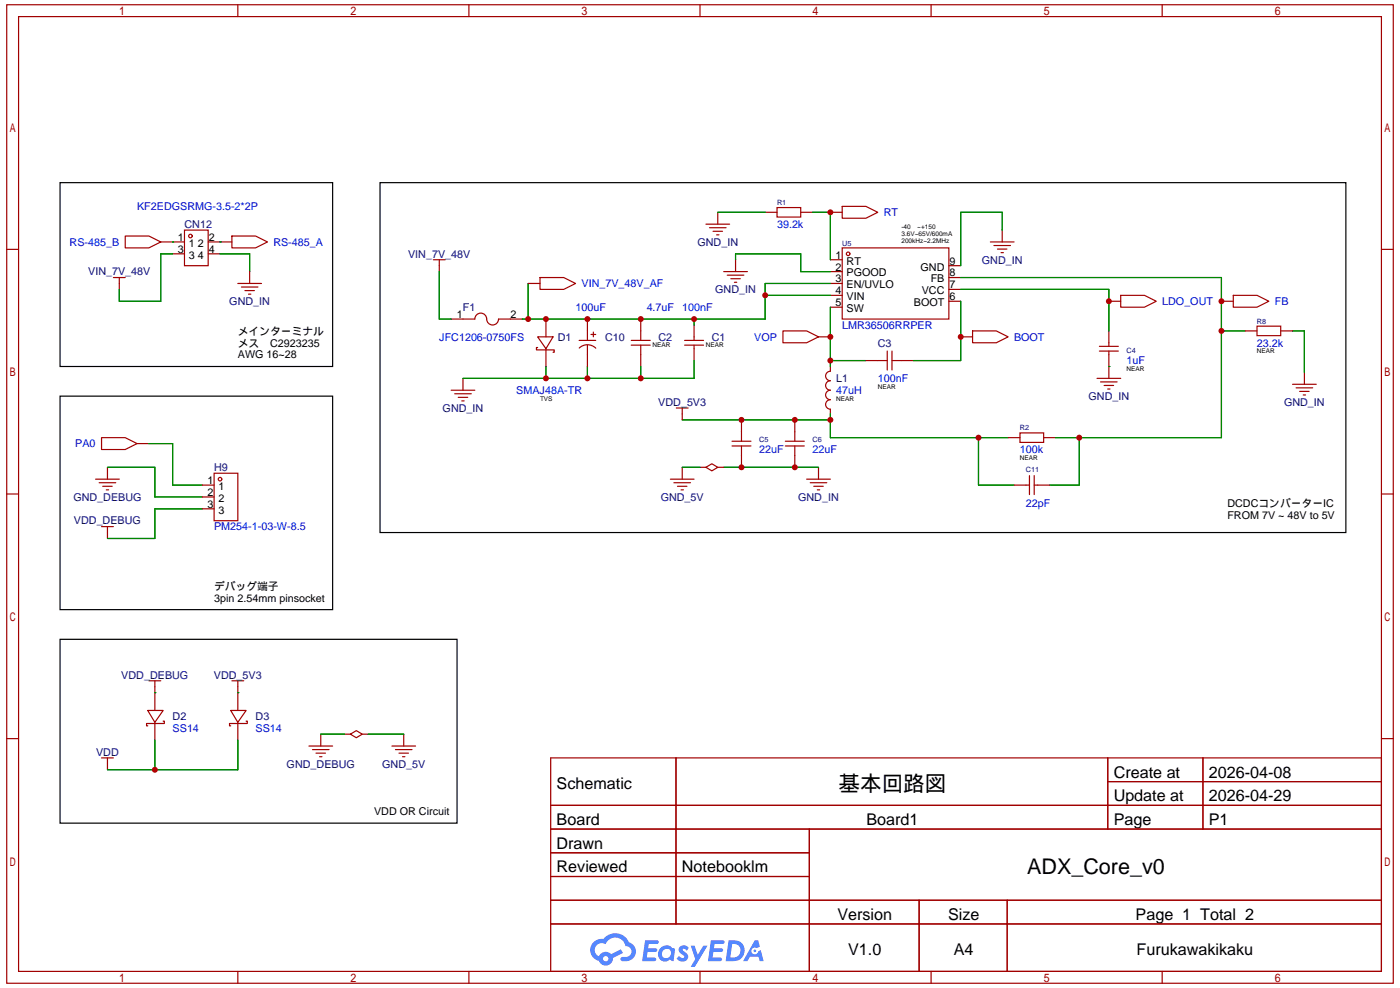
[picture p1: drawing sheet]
<svg xmlns="http://www.w3.org/2000/svg" width="297mm" height="210mm" viewBox="0 0 297 210" stroke-linecap="round" stroke-linejoin="round" font-family="sans-serif">
<g fill="none" stroke="#a10000" stroke-width=".25">
<path d="M1.4 1h294.4v207.5h-294.4zM3.9 3.5h289.3v202.5h-289.3zM50.5 1v2.5M99.5 1v2.5M148.6 1v2.5M197.6 1v2.5M246.7 1v2.5M1.4 52.9h2.5M293.2 52.9h2.6M1.4 104.8h2.5M293.2 104.8h2.6M1.4 156.7h2.5"/>
<path d="M293.2 156.7h2.6M116.9 160.7h176.3v45.3h-176.3zM116.9 170.8h176.3M116.9 175.8h176.3M143.5 160.7v35.3M171.8 175.8v30.2M235.1 160.7v15.1M235.1 165.8h58.1M255.4 160.7v15.1M116.9 180.9h54.9M116.9 190.9h176.3M116.9 185.9h54.9"/>
<path d="M116.9 196h176.3M195.1 190.9v15.1M213.8 190.9v15.1M50.5 206v2.5M99.5 206v2.5M148.6 206v2.5M197.6 206v2.5M246.7 206v2.5"/>
</g>
<g fill="#5487ff">
<path d="M144.4 200.8a1.29 1.29 0 0 1 1.8 .2l-.4 .7a.54 .54 0 0 0-.9-.3l.1 .2a1.27 1.27 0 0 1 .8 2 1.52 1.52 0 0 1-2.2-.3l.5-.6 .8 .5a.31 .31 0 0 0 .4-.3 .31 .31 0 0 0-.3-.3 1.11 1.11 0 0 1-.6-1.8z"/>
<path d="M146.6 200.6h.8l.7 1.9 1.2-1.9h.9l-2.7 4.5h-.9l1-1.7z"/>
<path d="M136.9 199.4h1.7a1.29 1.29 0 0 1 1.2 .2 .39 .39 0 0 1-.4 .6h-1.7l-.1 .9h1.6a.39 .39 0 0 1 .3 .5 .39 .39 0 0 1-.4 .3h-1.6l-.2 1.2h1.3a.45 .45 0 0 1 .5 .1 .45 .45 0 0 1 .2 .5l-.4 .2h-2.6z"/>
<path d="M150.9 199.4h1.6a1.31 1.31 0 0 1 1.3 .2 .39 .39 0 0 1-.4 .6h-1.7l-.2 .9h1.7a.39 .39 0 0 1 .3 .5 .39 .39 0 0 1-.4 .3h-1.7l-.1 1.2h1.3a.45 .45 0 0 1 .5 .1 .45 .45 0 0 1 .1 .5l-.3 .2h-2.6z"/>
<path d="M160.2 199.4h.7l.4 1.4-.6 .3a.75 .75 0 0 0-1.1 .3 .75 .75 0 0 0 .4 1 .75 .75 0 0 0 1-.6l.5-.3 .6 2.4h-.8l-.3-1h-1.8l-.5 1h-1z"/>
<path d="M154.7 199.4l-.7 4.5h1.5a2.25 2.25 0 0 0 2.6-2.3 2.25 2.25 0 0 0-2.7-2.2zM155.4 200.2a1.49 1.49 0 0 1 1.8 1.5 1.49 1.49 0 0 1-1.9 1.4h-.3z"/>
<path d="M140.1 201.2a1.57 1.57 0 0 0-.1 2.2 1.57 1.57 0 0 0 2.2 .1l.8 .4 .3-2.5-.2-.3h-.4a1.58 1.58 0 0 0-2.6 .1zM140.8 201.6a.97 .97 0 0 1 1.6 .4 .97 .97 0 0 1-1 1.2 .93 .93 0 0 1-.9-.6 .93 .93 0 0 1 .3-1z"/>
<path d="M126 199.8a2.34 2.34 0 0 0 1.1 4 1.53 1.53 0 0 0 1.8 1 1.53 1.53 0 0 0 1.2-1.6l2.1-1.1-.4-.8-2.1 1.1a1.56 1.56 0 0 0-2.6 .4 1.48 1.48 0 0 1-.7-2 1.48 1.48 0 0 1 2.2-.5 2.21 2.21 0 0 1 2.2-1.4 2.21 2.21 0 0 1 2 1.8 1.15 1.15 0 0 1 1.2 1 1.15 1.15 0 0 1-1 1.3h-.7a.46 .46 0 0 0-.6 .3 .46 .46 0 0 0 .4 .6 2.15 2.15 0 0 0 2.5-1 2.15 2.15 0 0 0-.3-2.6l-.8-.4a3.2 3.2 0 0 0-5.4-.8l-1.1 .1zM128 203.3a.6 .6 0 0 1 1.2 0 .6 .6 0 0 1-1.2 0z"/>
<circle cx="160.2" cy="201.7" r=".28"/>
</g>
<g fill="none" stroke="#a10000" stroke-width=".25">
<path d="M24.1 58.9h2.5M25.3 58.9v2.5M26.6 50.1h5l2.5 1.2-2.5 1.3h-5zM34.1 51.3h5.1M36.6 53.8h2.6M39.2 48.8h5v7.5h-5zM44.2 51.3h5M44.2 53.8h2.5M49.2 50.1h5.1l2.5 1.2-2.5 1.3h-5.1zM53 57.6v2.5M92 55.1h2.5M93.2 55.1v2.5"/>
<path d="M114.6 58.9h5.1l2.5 1.2-2.5 1.3h-5.1zM149.8 47.5h5.1M150.6 48.3h3.5M151.4 49.1h2M152.1 49.8h.5M152.4 45v2.5M153.6 57.6h5.1M154.4 58.4h3.5M155.1 59.1h2M155.9 59.9h.5M156.1 55.1v2.5M162.4 45h2.5"/>
<path d="M164.9 44h5.1v2h-5.1zM170 45h2.5M176.3 55.1h2.5M176.3 57.6h2.5M176.3 45h2.5M178.8 52.6h22.6v15.1h-22.6zM178.8 43.8h5l2.5 1.2-2.5 1.3h-5zM201.4 58.9h2.5M201.4 56.3h2.5M210.2 51.3h5.1M211 52.1h3.5M211.7 52.8h2"/>
<path d="M212.5 53.6h.5M212.7 48.8v2.5M50.5 60.1h5M51.2 60.9h3.6M52 61.6h2M52.7 62.4h.5M95.8 67.7h5a1.26 1.26 0 0 1 1.3-1.3 1.26 1.26 0 0 1 1.2 1.3 1.26 1.26 0 0 0 1.3 1.2 1.26 1.26 0 0 0 1.2-1.2h5.1M112.1 60.1h2.5M114.1 73.7h-.2v.5h3.7v.5h-.2M114.1 71.4h3.3l-1.5 2.6zM115.9 67.7v3.7M115.9 74v3.7"/>
<path d="M122.9 72.2h3.6M123 73.8a2.51 2.51 0 0 1 3.5 0M124.7 67.7v4.5M124.7 73.2v4.5M125.4 70.9h1.1M125.9 70.4v1M134 73.2h4M134 72.2h4M136 67.7v4.5M136 73.2v4.5M145.3 73.2h4M145.3 72.2h4"/>
<path d="M147.3 68.9v3.3M147.3 73.2v3.3M166.2 70.2h5l2.5 1.2-2.5 1.3h-5zM173.7 71.4h2.6M176.3 60.1h2.5M176.3 62.6h2.5M176.3 65.2h2.5M176.3 77.7v1M176.3 78.7a1.01 1.01 0 0 0-1 1 1.01 1.01 0 0 0 1 1.1M183.8 76.5h4.5M188.3 74.5v4M189.3 76.5h4.6"/>
<path d="M189.3 74.5v4M201.4 63.9h2.5M201.4 61.4h2.5M203.9 71.4h2.5M206.4 70.2h5.1l2.5 1.2-2.5 1.3h-5.1zM233.4 74.5h4M233.4 73.5h4M235.4 63.9h2.5M235.4 70.2v3.3M235.4 74.5v5.7M237.9 62.6h5l2.5 1.3-2.5 1.3h-5zM259.3 63.9h2.5"/>
<path d="M261.8 62.6h5l2.5 1.3-2.5 1.3h-5zM264.3 70.2h2.5M266.8 69.2h5.1v2h-5.1zM271.9 70.2h2.5M276.9 79v2.5M21.6 92.8h5l2.5 1.3-2.5 1.2h-5zM22.8 99.1v2.5M29.1 94.1h2.5M95.8 82.8h5M96.5 83.5h3.5M97.3 84.3h2M98 85h.5"/>
<path d="M98.3 80.2v2.6M143.6 86.5h2.5M144.8 86.5v2.6M144.8 99.1v2.5M148.6 99.1h1.2M149.8 99.1l1.3-.7 1.3 .7-1.3 .8zM152.4 99.1h1.2M155.4 94.6h4M155.4 93.6h4M157.4 89.1v4.5M157.4 94.6v4.5M166.7 94.6h4"/>
<path d="M166.7 93.6h4M168.7 89.1v4.5M168.7 94.6v4.5M173.7 99.1v2.5M176.3 84.8a1.01 1.01 0 0 0-1 1 1.01 1.01 0 0 0 1 1v1M176.3 82.8a1.01 1.01 0 0 0-1 1 1.01 1.01 0 0 0 1 1M176.3 80.8a1.01 1.01 0 0 0-1 1 1.01 1.01 0 0 0 1 1M214 92.8h2.5M216.5 91.8h5v2h-5zM221.5 92.8h2.6M232.9 80.2h5M233.6 81h3.5"/>
<path d="M234.4 81.8h2M235.1 82.5h.5M274.4 81.5h5M275.1 82.3h3.5M275.9 83h2M276.6 83.8h.5M20.3 101.6h5M21 102.4h3.6M21.6 111.7h2.5M21.8 103.1h2M22.6 103.9h.5M22.8 111.7v2.5"/>
<path d="M42.9 102.9h2.6M42.9 105.4h2.6M42.9 107.9h2.6M45.5 100.4h5v10h-5zM142.3 101.6h5M143.1 102.4h3.5M143.8 103.1h2M144.6 103.9h.5M171.2 101.6h5.1M172 102.4h3.5M172.7 103.1h2.1M173.5 103.9h.5"/>
<path d="M215.3 102.9h3.2M218.5 100.9v4M219.5 100.9v4M219.5 102.9h3.3M31.4 150.7h3.2l-1.7 2.5zM31.6 144.4h2.5M32.9 144.4v6.3M32.9 153.2v3.8M34.6 152.9h.3v.6h-3.8v.5h.3M49 150.7h3.2l-1.7 2.5zM49.2 144.4h2.5M50.5 144.4v6.3"/>
<path d="M50.5 153.2v3.8M52.2 152.9h.3v.6h-3.8v.5h.3M65.6 158.2h5M66.3 159h3.6M67.1 159.7h2M68.1 155.7v2.5M73.1 155.7h1.3M74.4 155.7l1.2-.7 1.3 .7-1.3 .8zM76.9 155.7h1.3M83.2 158.2h5M83.9 159h3.6M84.7 159.7h2"/>
<path d="M85.7 155.7v2.5M21.6 160.7h2.5M22.8 160.7v2.6M67.8 160.5h.5M85.4 160.5h.6"/>
<circle cx="40.4" cy="50.1" r=".38"/>
<circle cx="180" cy="53.8" r=".38"/>
<circle cx="46.7" cy="101.6" r=".38"/>
</g>
<g fill="none" stroke="#008700" stroke-width=".25">
<path d="M36.6 51.3h.1M36.6 53.8h-2.5v10.1h-8.8v-2.5M46.7 51.3h.1M46.7 53.8h6.3v3.8M93.2 57.6v10.1h2.6M152.4 45h10M156.1 55.1v-1.3h13.9v3.8h6.3M172.5 45h3.8v10.1M203.9 58.9h55.4v33.9h-35.2M212.7 48.8v-3.8h-8.8v11.3M112.1 60.1v7.6M115.9 77.7v2.5"/>
<path d="M124.7 77.7v2.5M136 77.7v2.5M147.3 76.5v3.7h-49M147.3 67.7v1.2M162.4 62.6h13.9M176.3 65.2v12.5M176.3 76.5h7.5M176.3 60.1h-13.9v7.6h-51.5M203.9 63.9v12.6h-10M203.9 61.4h31.5v8.8M235.4 77.7h.1M259.3 70.2h5"/>
<path d="M274.4 70.2h2.5v8.8M22.8 99.1h10.1v6.3h10M31.6 94.1h5v8.8h6.3M144.8 89.1h31.5M144.8 99.1h3.8M153.6 99.1h20.1M176.3 87.8v5h37.7M207.7 92.8v10.1h7.6M229.1 92.8v10.1h-6.3M42.9 107.9h-10v6.3h-10.1M32.9 146.9h.1M32.9 157v6.3"/>
<path d="M50.5 146.9h.1M50.5 157v6.3h-27.7M68.1 155.7h5M78.2 155.7h7.5"/>
</g>
<path d="M12.7 38.7h57.9v39h-57.9zM80.7 38.7h205v74.3h-205zM12.7 84h57.9v45.3h-57.9zM12.7 135.6h84.3v39h-84.3z" fill="none" stroke="#000" stroke-width=".25"/>
<g fill="#c00">
<circle cx="176.3" cy="45" r=".63"/>
<circle cx="136" cy="80.2" r=".63"/>
<circle cx="124.7" cy="80.2" r=".63"/>
<circle cx="115.9" cy="80.2" r=".63"/>
<circle cx="176.3" cy="71.4" r=".63"/>
<circle cx="176.3" cy="76.5" r=".63"/>
<circle cx="176.3" cy="89.1" r=".63"/>
<circle cx="168.7" cy="89.1" r=".63"/>
<circle cx="157.4" cy="89.1" r=".63"/>
<circle cx="207.7" cy="92.8" r=".63"/>
<circle cx="203.9" cy="71.4" r=".63"/>
<circle cx="235.4" cy="63.9" r=".63"/>
<circle cx="168.7" cy="99.1" r=".63"/>
<circle cx="157.4" cy="99.1" r=".63"/>
<circle cx="259.3" cy="70.2" r=".63"/>
<circle cx="229.1" cy="92.8" r=".63"/>
<circle cx="259.3" cy="63.9" r=".63"/>
<circle cx="162.4" cy="62.6" r=".63"/>
<circle cx="147.3" cy="67.7" r=".63"/>
<circle cx="136" cy="67.7" r=".63"/>
<circle cx="124.7" cy="67.7" r=".63"/>
<circle cx="115.9" cy="67.7" r=".63"/>
<circle cx="112.1" cy="67.7" r=".63"/>
<circle cx="32.9" cy="163.3" r=".63"/>
</g>
<g font-size="4.6">
<text x="178" y="167.8">基本回路図</text>
<text x="218" y="185.4">ADX_Core_v0</text>
</g>
<g font-size="3.4">
<text x="118.2" y="167.4">Schematic</text>
<text x="236.4" y="164.9">Create at</text>
<text x="256.6" y="164.9">2026-04-08</text>
<text x="236.4" y="170">Update at</text>
<text x="256.6" y="170">2026-04-29</text>
<text x="118.2" y="175">Board</text>
<text x="183.9" y="175">Board1</text>
<text x="236.4" y="175">Page</text>
<text x="256.6" y="175">P1</text>
<text x="118.2" y="180">Drawn</text>
<text x="118.2" y="185">Reviewed</text>
<text x="144.8" y="185">Notebooklm</text>
<text x="177.8" y="195.1">Version</text>
<text x="201.2" y="195.1">Size</text>
<text x="241.1" y="195.1">Page 1 Total 2</text>
<text x="180" y="202.7">V1.0</text>
<text x="202.5" y="202.7">A4</text>
<text x="241.3" y="202.7">Furukawakikaku</text>
</g>
<g font-size="2.3" fill="#00f">
<text x="29.1" y="44.6">KF2EDGSRMG-3.5-2*2P</text>
<text x="187.6" y="45.8">RT</text>
<text x="14.8" y="52.1">RS-485_B</text>
<text x="58" y="52.1">RS-485_A</text>
<text x="164.9" y="48.3">39.2k</text>
<text x="122.2" y="66">100uF</text>
<text x="123.4" y="60.9">VIN_7V_48V_AF</text>
<text x="137.3" y="66">4.7uF</text>
<text x="144.8" y="66">100nF</text>
<text x="246.7" y="64.7">LDO_OUT</text>
<text x="270.6" y="64.7">FB</text>
<text x="178.8" y="69.7">LMR36506RRPER</text>
<text x="93.2" y="72.2">JFC1206-0750FS</text>
<text x="160.1" y="72.2">VOP</text>
<text x="215.3" y="72.2">BOOT</text>
<text x="239.2" y="77.3">1uF</text>
<text x="266.8" y="73.5">23.2k</text>
<text x="109.6" y="83.6">SMAJ48A-TR</text>
<text x="177.5" y="83.6">47uH</text>
<text x="186.3" y="81">100nF</text>
<text x="16" y="94.9">PA0</text>
<text x="161.2" y="96.1">22uF</text>
<text x="172.5" y="96.1">22uF</text>
<text x="216.5" y="96.1">100k</text>
<text x="217.8" y="107.5">22pF</text>
<text x="45.5" y="112.5">PM254-1-03-W-8.5</text>
<text x="36.6" y="155.3">SS14</text>
<text x="54.3" y="155.3">SS14</text>
</g>
<g font-size="2.3">
<text x="37.8" y="51.1">1</text>
<text x="37.8" y="53.6">3</text>
<text x="40.1" y="52.3">1</text>
<text x="42" y="52.3">2</text>
<text x="44.3" y="53.6">4</text>
<text x="44.3" y="51.1">2</text>
<text x="40.1" y="54.9">3</text>
<text x="42" y="54.9">4</text>
<text x="177.4" y="54.9">1</text>
<text x="177.4" y="57.4">2</text>
<text x="177.4" y="59.9">3</text>
<text x="179.7" y="56.1">RT</text>
<text x="179.7" y="58.6">PGOOD</text>
<text x="195.4" y="57.4">GND</text>
<text x="197.6" y="59.9">FB</text>
<text x="201.5" y="58.6">8</text>
<text x="201.5" y="56.1">9</text>
<text x="177.4" y="62.4">4</text>
<text x="177.4" y="64.9">5</text>
<text x="179.7" y="61.2">EN/UVLO</text>
<text x="179.7" y="63.7">VIN</text>
<text x="194" y="64.9">BOOT</text>
<text x="195.7" y="62.4">VCC</text>
<text x="201.5" y="63.7">6</text>
<text x="201.5" y="61.2">7</text>
<text x="50.5" y="71">メインターミナル</text>
<text x="97" y="67.4">1</text>
<text x="108.3" y="67.4">2</text>
<text x="179.7" y="66.2">SW</text>
<text x="50.5" y="73.5">メス　C2923235</text>
<text x="50.5" y="76">AWG 16~28</text>
<text x="44.1" y="102.7">1</text>
<text x="44.1" y="105.2">2</text>
<text x="44.1" y="107.7">3</text>
<text x="46.4" y="103.9">1</text>
<text x="46.4" y="106.4">2</text>
<text x="260.5" y="107.5">DCDCコンバーターIC</text>
<text x="46.4" y="109">3</text>
<text x="260.5" y="110">FROM 7V ~ 48V to 5V</text>
<text x="45.5" y="125.1">デバッグ端子</text>
<text x="45.5" y="127.6">3pin 2.54mm pinsocket</text>
<text x="79.4" y="172.9">VDD OR Circuit</text>
</g>
<g font-size="2.3" fill="#000080">
<text x="39.2" y="48.3">CN12</text>
<text x="148" y="52.1">GND_IN</text>
<text x="18.7" y="58.4">VIN_7V_48V</text>
<text x="86.6" y="54.6">VIN_7V_48V</text>
<text x="208.4" y="55.9">GND_IN</text>
<text x="48.7" y="64.7">GND_IN</text>
<text x="98.3" y="66">F1</text>
<text x="151.8" y="62.2">GND_IN</text>
<text x="118.4" y="72.2">D1</text>
<text x="128.5" y="72.2">C10</text>
<text x="139.8" y="72.2">C2</text>
<text x="151.1" y="72.2">C1</text>
<text x="186.3" y="73.5">C3</text>
<text x="177.5" y="81">L1</text>
<text x="94" y="87.3">GND_IN</text>
<text x="139.7" y="86.1">VDD_5V3</text>
<text x="231.1" y="84.8">GND_IN</text>
<text x="272.6" y="86.1">GND_IN</text>
<text x="45.5" y="99.9">H9</text>
<text x="15.6" y="106.2">GND_DEBUG</text>
<text x="140.2" y="106.2">GND_5V</text>
<text x="169.4" y="106.2">GND_IN</text>
<text x="15.7" y="111.2">VDD_DEBUG</text>
<text x="25.8" y="143.9">VDD_DEBUG</text>
<text x="45.4" y="143.9">VDD_5V3</text>
<text x="36.6" y="152.7">D2</text>
<text x="54.3" y="152.7">D3</text>
<text x="20.4" y="160.3">VDD</text>
<text x="60.8" y="162.8">GND_DEBUG</text>
<text x="81.1" y="162.8">GND_5V</text>
</g>
<g font-size="1.5" fill="#000080">
<text x="164.9" y="43.5">R1</text>
<text x="178.8" y="52.3">U5</text>
<text x="266.8" y="68.6">R8</text>
<text x="239.2" y="74.9">C4</text>
<text x="161.2" y="93.8">C5</text>
<text x="172.5" y="93.8">C6</text>
<text x="216.5" y="91.3">R2</text>
<text x="217.8" y="100.1">C11</text>
</g>
<g font-size="1.4">
<text x="191.4" y="48.5">-40</text>
<text x="191.4" y="50">3.6V~65V/600mA</text>
<text x="191.4" y="51.5">200kHz~2.2MHz</text>
<text x="194.7" y="48.5">~+150</text>
<text x="138.5" y="73.7">NEAR</text>
<text x="149.8" y="73.7">NEAR</text>
<text x="266.8" y="74.9">NEAR</text>
<text x="186.3" y="82.5">NEAR</text>
<text x="239.2" y="78.7">NEAR</text>
<text x="114.6" y="85">TVS</text>
<text x="177.5" y="85">NEAR</text>
<text x="216.5" y="97.6">NEAR</text>
</g>
</svg>
